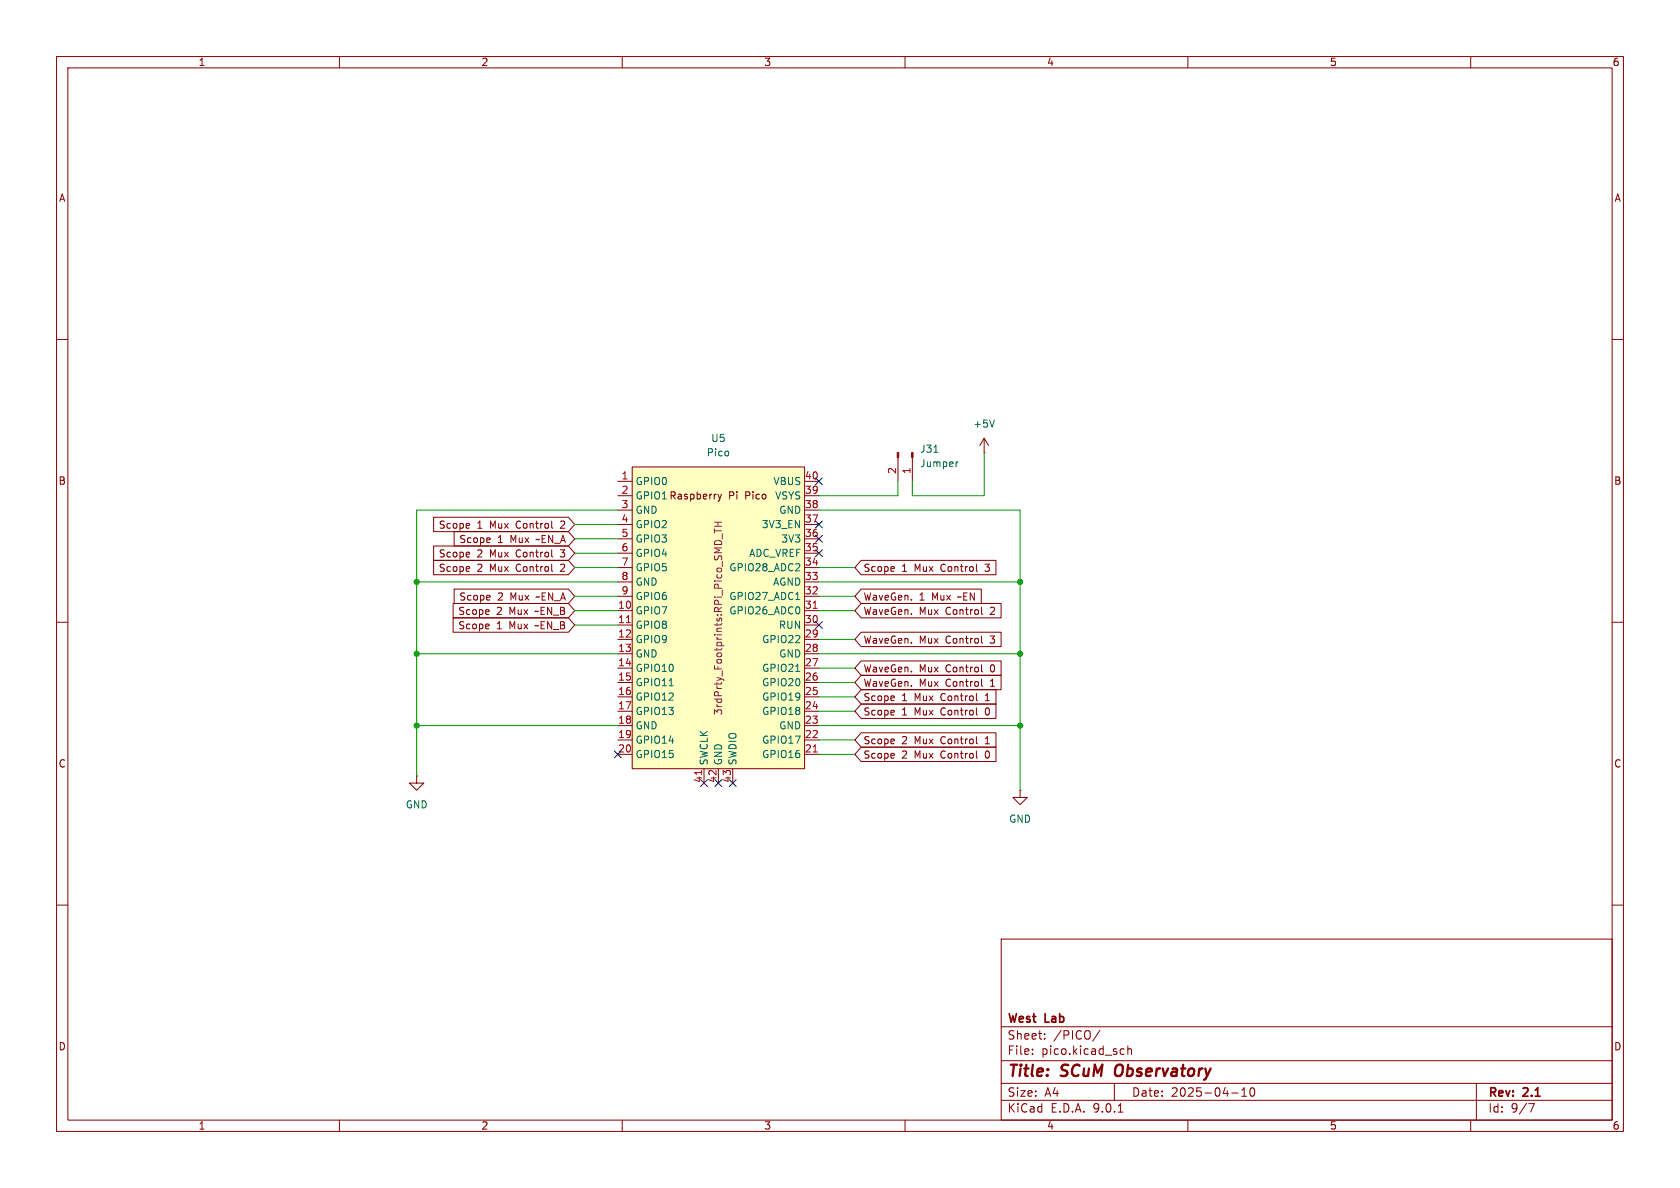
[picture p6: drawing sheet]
<svg xmlns="http://www.w3.org/2000/svg" width="297mm" height="210mm" viewBox="0 0 297 210" stroke-linecap="round" stroke-linejoin="round" font-family="sans-serif">
<g fill="none" stroke="#840000" stroke-width=".18">
<path d="M10 10h277v190h-277zM12 12h273v186h-273zM60 10v2M110 10v2M160 10v2M210 10v2M260 10v2M10 60h2M174 77.5l-.8 1.2M174 77.5l.8 1.2M174 77.5v2.5M285 60h2"/>
<path d="M174 80h.1M10 110h2M285 110h2M73.7 137.2v1.2h1.2l-1.2 1.3-1.3-1.3h1.3M73.7 137.2h.1M180.3 139.7v1.3h1.3l-1.3 1.2-1.2-1.2h1.2M180.3 139.7h.1M10 160h2M177 166h108v32h-108zM285 160h2M60 198v2M110 198v2"/>
<path d="M160 198v2M177 194.5h108M177 191.5h108M177 187.5h108M177 181.5h108M182.5 186.3v.1M182.5 185.5v.1M184.7 183.6v.1M184.7 182.8v.1M194.5 182.1l-1.3 2M197 191.5v3M197.7 196.6h.8"/>
<path d="M198.3 185.4l.4 .1M198.7 186.3l-.4 .1M199.4 185.5l.2-.1 .4 .1v.9M199.4 184.9v1.5M210 198v2M217.7 193.2h1.2M219.5 193.8h.9M219.5 192.7l.5-.4v1.5M221.1 192.4l.2-.1a.81 .81 0 0 1 .6 .6 .81 .81 0 0 1-.3 .8l-.1 .1a.81 .81 0 0 1-.4-1.4zM260 198v2M261 191.5v6.5M270.2 195.1h1l-.6 1.5"/>
</g>
<path d="M197.3 188.5a1.5 1.5 0 0 0 0 1.6" fill="none" stroke="#840000" stroke-width=".4"/>
<path d="M175.8 74.2l-.4 1.3" fill="none" stroke="#006464" stroke-width=".18"/>
<path d="M111.8 82.6h30.4v53.3h-30.4z" fill="#ffffc2"/>
<g fill="none" stroke="#840000" stroke-width=".18">
<path d="M76.7 91.4h23.8l1.1 1.3-1.1 1.3h-23.8zM76.7 99.1h23.8l1.1 1.2-1.1 1.3h-23.8zM76.7 96.5h23.8l1.1 1.3-1.1 1.3h-23.8zM80.3 94h20.2l1.1 1.3-1.1 1.2h-20.2zM97.6 93.3l.1 .1M97.6 98.4l.1 .1M109.2 85.1h2.6M109.2 87.6h2.6M109.2 90.2h2.6M109.2 92.7h2.6M109.2 95.3h2.6M109.2 97.8h2.6"/>
<path d="M111.8 82.6h30.4v53.3h-30.4zM126.9 87.4l.3 .8M127.2 88.2l-.3 .4M127.5 87.4l-.3 .8M142.2 85.1h2.6M142.2 87.6h2.6M142.2 90.2h2.6M142.2 92.7h2.6M142.2 95.3h2.6M142.2 97.8h2.6M152.2 99.1h23.9v2.5h-23.9l-1.1-1.3zM158.7 80.9v4.2"/>
<path d="M161.3 80.9v4.2M80.1 106.7h20.4l1.1 1.3-1.1 1.2h-20.4zM80.1 109.2h20.4l1.1 1.3-1.1 1.3h-20.4zM80.3 104.1h20.2l1.1 1.3-1.1 1.3h-20.2zM97.6 100.9l.1 .1M109.2 100.3h2.6M109.2 102.9h2.6M109.2 105.4h2.6M109.2 108h2.6M109.2 110.5h2.6M109.2 113h2.6M109.2 115.6h2.6"/>
<path d="M109.2 118.1h2.6M142.2 100.3h2.6M142.2 102.9h2.6M142.2 105.4h2.6M142.2 108h2.6M142.2 110.5h2.6M142.2 113h2.6M142.2 115.6h2.6M142.2 118.1h2.6M152.2 111.8h24.8v2.5h-24.8l-1.1-1.3zM152.2 106.7h24.8v2.5h-24.8l-1.1-1.2zM152.2 116.8h24.8v2.6h-24.8l-1.1-1.3z"/>
<path d="M152.2 119.4h24.8v2.5h-24.8l-1.1-1.2zM152.2 104.1h21.3v2.6h-21.3l-1.1-1.3zM172.7 100.9l.1 .1M173.5 112.4v1.1l.2 .2M173.5 107.4v1l.2 .2M173.5 117.5v1.1l.2 .2M109.2 120.7h2.6M109.2 123.2h2.6M109.2 125.7h2.6M109.2 128.3h2.6M109.2 130.8h2.6M109.2 133.4h2.6"/>
<path d="M124.5 135.9v2.5M127 135.9v2.5M129.5 135.9v2.5M142.2 120.7h2.6M142.2 123.2h2.6M142.2 125.7h2.6M142.2 128.3h2.6M142.2 130.8h2.6M142.2 133.4h2.6M152.2 124.5h23.9v2.5h-23.9l-1.1-1.3zM152.2 132.1h23.9v2.5h-23.9l-1.1-1.2zM152.2 129.5h23.9v2.6h-23.9l-1.1-1.3z"/>
<path d="M152.2 121.9h23.9v2.6h-23.9l-1.1-1.3zM172.7 126.3l.1 .1M172.7 134h.1M172.7 131.4l.1 .1M172.7 123.8l.1 .1M173.5 120.1v1l.2 .2M174.2 131.5h.7M174.2 123.9h.7M174.3 130.5l-.1 .1M174.3 122.9l-.1 .1"/>
</g>
<path d="M110.7 110.1h.8M143.8 107.5h.7M124 136.2v.7M143.8 132.9h.7" fill="none" stroke="#a90000" stroke-width=".18"/>
<path d="M165.1 80h.7M169.4 81.6l-.3 .2M140.7 106h.7M140.7 118.7h.7M118.3 121.2h.7" fill="none" stroke="#006464" stroke-width=".18"/>
<path d="M126.3 93.5v.7M126.3 93.8h1.3M126.3 93h1.3M126.3 92.3h1.3M126.9 92.3v.7M127.7 94.3v1" fill="none" stroke="#840084" stroke-width=".18"/>
<g fill="#840000" stroke="#840000" stroke-width=".18">
<path d="M161.2 80h.2v.9h-.2z"/>
<path d="M158.6 80h.3v.9h-.3z"/>
</g>
<g fill="none" stroke="#009600" stroke-width=".18">
<path d="M101.6 97.8h7.6M101.6 92.7h7.6M101.6 95.3h7.6M109.2 90.2h-35.5v47M144.8 90.2h35.5v49.5M158.7 85.1v2.5h-13.9M174 80v7.6h-12.7v-2.5M73.7 115.6h35.5M73.7 102.9h35.5M101.6 108h7.6M101.6 100.3h7.6M101.6 105.4h7.6"/>
<path d="M101.6 110.5h7.6M144.8 108h6.3M144.8 113h6.3M144.8 100.3h6.3M144.8 105.4h6.3M144.8 115.6h35.5M144.8 102.9h35.5M144.8 118.1h6.3M73.7 128.3h35.5M144.8 120.7h6.3M144.8 128.3h35.5M144.8 123.2h6.3"/>
<path d="M144.8 133.4h6.3M144.8 130.8h6.3M144.8 125.7h6.3"/>
</g>
<g fill="none" stroke="#000084" stroke-width=".18">
<path d="M144.2 97.2l1.2 1.2M144.2 92.1l1.2 1.2M144.2 94.6l1.2 1.3M144.2 84.5l1.2 1.2M145.4 97.2l-1.2 1.2M145.4 92.1l-1.2 1.2M145.4 94.6l-1.2 1.3M145.4 84.5l-1.2 1.2M144.2 109.9l1.2 1.2M145.4 109.9l-1.2 1.2M108.6 132.7l1.2 1.3M109.8 132.7l-1.2 1.3"/>
<path d="M123.9 137.8l1.2 1.2M125.1 137.8l-1.2 1.2M126.4 137.8l1.2 1.2M127.6 137.8l-1.2 1.2M128.9 137.8l1.2 1.2M130.1 137.8l-1.2 1.2"/>
</g>
<g fill="#009600" stroke="#009600" stroke-width=".18">
<circle cx="73.7" cy="102.9" r=".46"/>
<circle cx="73.7" cy="115.6" r=".46"/>
<circle cx="73.7" cy="128.3" r=".46"/>
<circle cx="180.3" cy="128.3" r=".46"/>
<circle cx="180.3" cy="115.6" r=".46"/>
<circle cx="180.3" cy="102.9" r=".46"/>
</g>
<g font-size="2.8" fill="#840000">
<text x="178" y="190.9">Title:</text>
<text x="187.7" y="190.9">SCuM</text>
<text x="198" y="190.9">Observatory</text>
</g>
<g font-size="2.1" fill="#840000">
<text x="178" y="184">Sheet:</text>
<text x="178" y="181.2">West</text>
<text x="184.8" y="181.2">Lab</text>
<text x="186.2" y="184">/PICO/</text>
<text x="178" y="186.7">File:</text>
<text x="184.1" y="186.7">pico.kicad_sch</text>
<text x="178" y="196.9">KiCad</text>
<text x="178" y="194.1">Size:</text>
<text x="184.7" y="194.1">A4</text>
<text x="185.7" y="196.9">E.D.A.</text>
<text x="193.3" y="196.9">9.0.1</text>
<text x="200" y="194.1">Date:</text>
<text x="207" y="194.1">2025-04-10</text>
<text x="263" y="194.3">Rev:</text>
<text x="263" y="196.9">Id:</text>
<text x="267.1" y="196.9">9/7</text>
<text x="269.4" y="194.3">2.1</text>
</g>
<g font-size="1.8" fill="#840000">
<text x="35" y="11.9">1</text>
<text x="85" y="11.9">2</text>
<text x="135" y="11.9">3</text>
<text x="185" y="11.9">4</text>
<text x="235" y="11.9">5</text>
<text x="285" y="11.9">6</text>
<text x="10.3" y="35.9">A</text>
<text x="285.3" y="35.9">A</text>
<text x="10.3" y="85.9">B</text>
<text x="128.8" y="88.5">Pi</text>
<text x="131.8" y="88.5">Pico</text>
<text x="285.3" y="85.9">B</text>
<text x="77.5" y="93.7">Scope</text>
<text x="84.3" y="93.7">1</text>
<text x="86.7" y="93.7">Mux</text>
<text x="91.5" y="93.7">Control</text>
<text x="99.6" y="93.7">2</text>
<text x="77.5" y="101.3">Scope</text>
<text x="77.5" y="98.7">Scope</text>
<text x="81.1" y="96.2">Scope</text>
<text x="84.3" y="101.3">2</text>
<text x="84.3" y="98.7">2</text>
<text x="86.7" y="101.3">Mux</text>
<text x="86.7" y="98.7">Mux</text>
<text x="88" y="96.2">1</text>
<text x="90.3" y="96.2">Mux</text>
<text x="91.5" y="101.3">Control</text>
<text x="91.5" y="98.7">Control</text>
<text x="95.1" y="96.2">~EN_A</text>
<text x="99.6" y="101.3">2</text>
<text x="99.6" y="98.7">3</text>
<text x="152.6" y="101.3">Scope</text>
<text x="159.4" y="101.3">1</text>
<text x="161.8" y="101.3">Mux</text>
<text x="166.6" y="101.3">Control</text>
<text x="174.7" y="101.3">3</text>
<text x="81.1" y="106.4">Scope</text>
<text x="88" y="106.4">2</text>
<text x="90.3" y="106.4">Mux</text>
<text x="95.1" y="106.4">~EN_A</text>
<text x="152.6" y="106.4">WaveGen.</text>
<text x="162.5" y="106.4">1</text>
<text x="164.9" y="106.4">Mux</text>
<text x="169.7" y="106.4">~EN</text>
<text x="80.9" y="108.9">Scope</text>
<text x="80.9" y="111.4">Scope</text>
<text x="87.8" y="108.9">2</text>
<text x="87.8" y="111.4">1</text>
<text x="90.2" y="108.9">Mux</text>
<text x="90.2" y="111.4">Mux</text>
<text x="95" y="108.9">~EN_B</text>
<text x="95" y="111.4">~EN_B</text>
<text x="152.6" y="114">WaveGen.</text>
<text x="152.6" y="108.9">WaveGen.</text>
<text x="162.5" y="114">Mux</text>
<text x="162.5" y="108.9">Mux</text>
<text x="167.3" y="114">Control</text>
<text x="167.3" y="108.9">Control</text>
<text x="175.4" y="114">3</text>
<text x="175.4" y="108.9">2</text>
<text x="152.6" y="119.1">WaveGen.</text>
<text x="162.5" y="119.1">Mux</text>
<text x="167.3" y="119.1">Control</text>
<text x="175.4" y="119.1">0</text>
<text x="152.6" y="121.6">WaveGen.</text>
<text x="152.6" y="124.1">Scope</text>
<text x="159.4" y="124.1">1</text>
<text x="161.8" y="124.1">Mux</text>
<text x="162.5" y="121.6">Mux</text>
<text x="166.6" y="124.1">Control</text>
<text x="167.3" y="121.6">Control</text>
<text x="174.7" y="124.1">1</text>
<text x="175.4" y="121.6">1</text>
<text x="152.6" y="126.7">Scope</text>
<text x="152.6" y="131.8">Scope</text>
<text x="159.4" y="126.7">1</text>
<text x="159.4" y="131.8">2</text>
<text x="161.8" y="126.7">Mux</text>
<text x="161.8" y="131.8">Mux</text>
<text x="166.6" y="126.7">Control</text>
<text x="166.6" y="131.8">Control</text>
<text x="174.7" y="126.7">0</text>
<text x="174.7" y="131.8">1</text>
<text x="10.3" y="135.9">C</text>
<text x="152.6" y="134.3">Scope</text>
<text x="159.4" y="134.3">2</text>
<text x="161.8" y="134.3">Mux</text>
<text x="166.6" y="134.3">Control</text>
<text x="174.7" y="134.3">0</text>
<text x="285.3" y="135.9">C</text>
<text x="10.3" y="185.9">D</text>
<text x="285.3" y="185.9">D</text>
<text x="35" y="199.9">1</text>
<text x="85" y="199.9">2</text>
<text x="135" y="199.9">3</text>
<text x="185" y="199.9">4</text>
<text x="235" y="199.9">5</text>
<text x="285" y="199.9">6</text>
</g>
<g font-size="1.8" fill="#006464">
<text x="172" y="75.8">+5V</text>
<text x="124.8" y="80.9">Pico</text>
<text x="125.6" y="78.3">U5</text>
<text x="162.6" y="82.8">Jumper</text>
<text x="162.6" y="80.2">J31</text>
<text x="112.3" y="86">GPIO0</text>
<text x="112.3" y="88.5">GPIO1 Raspberry</text>
<text x="136.6" y="86">VBUS</text>
<text x="136.9" y="88.5">VSYS</text>
<text x="112.3" y="91">GND</text>
<text x="112.3" y="93.6">GPIO2</text>
<text x="134.6" y="93.6">3V3_EN</text>
<text x="137.7" y="91">GND</text>
<text x="112.3" y="96.1">GPIO3</text>
<text x="112.3" y="98.7">GPIO4</text>
<text x="112.3" y="101.2">GPIO5</text>
<text x="128.8" y="101.2">GPIO28_ADC2</text>
<text x="132.3" y="98.7">ADC_VREF</text>
<text x="138" y="96.1">3V3</text>
<text x="112.3" y="103.7">GND</text>
<text x="112.3" y="106.3">GPIO6</text>
<text x="128.8" y="106.3">GPIO27_ADC1</text>
<text x="136.6" y="103.7">AGND</text>
<text x="112.3" y="108.8">GPIO7</text>
<text x="112.3" y="111.4">GPIO8</text>
<text x="112.3" y="113.9">GPIO9</text>
<text x="128.8" y="108.8">GPIO26_ADC0</text>
<text x="134.6" y="113.9">GPIO22</text>
<text x="137.6" y="111.4">RUN</text>
<text x="112.3" y="116.4">GND</text>
<text x="112.3" y="119">GPIO10</text>
<text x="134.6" y="119">GPIO21</text>
<text x="137.7" y="116.4">GND</text>
<text x="112.3" y="121.5">GPIO11</text>
<text x="112.3" y="124.1">GPIO12</text>
<text x="134.6" y="121.5">GPIO20</text>
<text x="134.6" y="124.1">GPIO19</text>
<text x="112.3" y="126.6">GPIO13</text>
<text x="112.3" y="129.1">GND</text>
<text x="112.3" y="131.7">GPIO14</text>
<text x="134.6" y="126.6">GPIO18</text>
<text x="134.6" y="131.7">GPIO17</text>
<text x="137.7" y="129.1">GND</text>
<text x="112.3" y="134.2">GPIO15</text>
<text x="125.3" y="135.4" transform="rotate(-90 125.3 135.4)">SWCLK</text>
<text x="127.9" y="135.4" transform="rotate(-90 127.9 135.4)">GND</text>
<text x="130.4" y="135.4" transform="rotate(-90 130.4 135.4)">SWDIO</text>
<text x="134.6" y="134.2">GPIO16</text>
<text x="71.6" y="143.1">GND</text>
<text x="178.3" y="145.6">GND</text>
</g>
<g font-size="1.8" fill="#a90000">
<text x="158.5" y="83.9" transform="rotate(-90 158.5 83.9)">2</text>
<text x="161" y="83.9" transform="rotate(-90 161 83.9)">1</text>
<text x="109.8" y="84.8">1</text>
<text x="109.8" y="87.4">2</text>
<text x="109.8" y="89.9">3</text>
<text x="142.2" y="84.8">40</text>
<text x="142.2" y="87.4">39</text>
<text x="142.2" y="89.9">38</text>
<text x="109.8" y="92.5">4</text>
<text x="109.8" y="95">5</text>
<text x="142.2" y="92.5">37</text>
<text x="142.2" y="95">36</text>
<text x="109.8" y="97.5">6</text>
<text x="109.8" y="100.1">7</text>
<text x="142.2" y="97.5">35</text>
<text x="142.2" y="100.1">34</text>
<text x="109.2" y="107.7">10</text>
<text x="109.8" y="102.6">8</text>
<text x="109.8" y="105.2">9</text>
<text x="142.2" y="102.6">33</text>
<text x="142.2" y="105.2">32</text>
<text x="142.2" y="107.7">31</text>
<text x="109.2" y="110.2">11</text>
<text x="109.2" y="112.8">12</text>
<text x="142.2" y="110.2">30</text>
<text x="142.2" y="112.8">29</text>
<text x="109.2" y="115.3">13</text>
<text x="109.2" y="117.9">14</text>
<text x="142.2" y="115.3">28</text>
<text x="142.2" y="117.9">27</text>
<text x="109.2" y="120.4">15</text>
<text x="109.2" y="122.9">16</text>
<text x="109.2" y="125.5">17</text>
<text x="142.2" y="120.4">26</text>
<text x="142.2" y="122.9">25</text>
<text x="142.2" y="125.5">24</text>
<text x="109.2" y="128">18</text>
<text x="109.2" y="130.6">19</text>
<text x="142.2" y="128">23</text>
<text x="142.2" y="130.6">22</text>
<text x="109.2" y="133.1">20</text>
<text x="142.2" y="133.1">21</text>
<text x="124.2" y="138.5" transform="rotate(-90 124.2 138.5)">41</text>
<text x="126.7" y="138.5" transform="rotate(-90 126.7 138.5)">42</text>
<text x="129.3" y="138.5" transform="rotate(-90 129.3 138.5)">43</text>
</g>
<text font-size="1.8" fill="#840084" x="127.9" y="126.5" transform="rotate(-90 127.9 126.5)">3rdPrty_Footprints:RPi_Pico_SMD_TH</text>
</svg>
